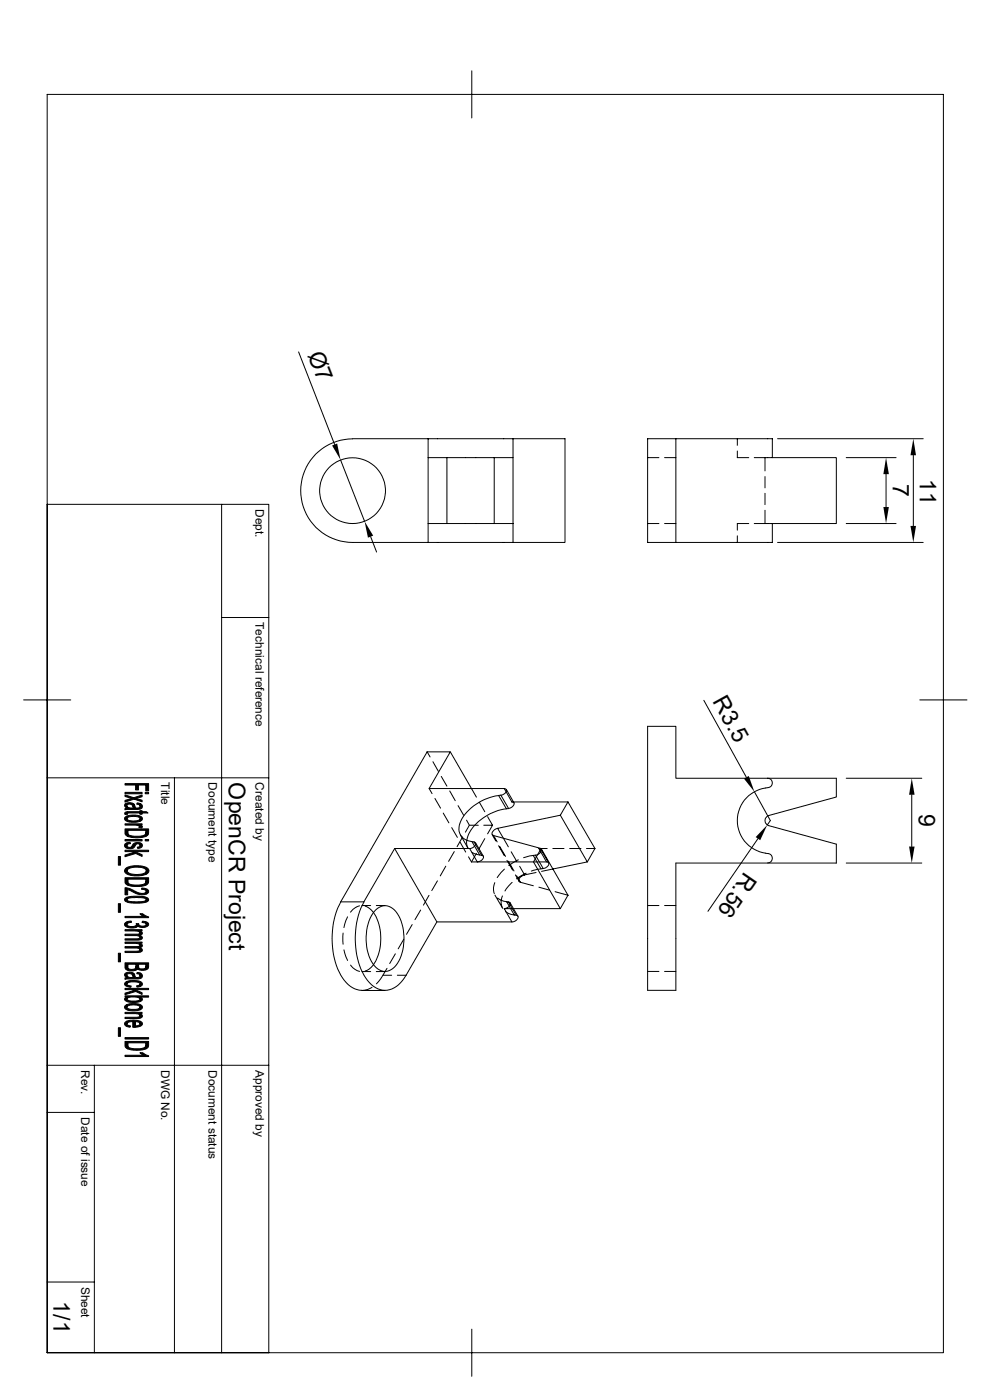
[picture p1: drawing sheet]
<svg xmlns="http://www.w3.org/2000/svg" width="297mm" height="420mm" viewBox="0 0 297 420" stroke-linecap="round" stroke-linejoin="round" font-family="sans-serif">
<g fill="none" stroke="#000" stroke-width=".3">
<path d="M14.1 28.3h268.6v377.5h-268.6zM141.4 21.3v14.1M89.5 105.6l10.8 27.7M102.1 138l7.2 18.4M128.3 131.6l-22.6 .1a15.5 15.5 0 0 0-15.6 15.5 15.5 15.5 0 0 0 15.6 15.5h22.6M128.3 131.6v31.1M128.3 131.6h25.5M128.3 137.3h25.5M133.9 137.3v19.8M148.1 137.3v19.8h5.7M153.8 131.6v25.5M153.8 131.6h15.5v31.1h-15.5"/>
<path d="M194.1 137.3h3.4M199.2 137.3h3.4M202.6 131.6h28.9v5.7M221 135.3v2h3.4M221 131.6v2M226.1 137.3h24.6v19.8h-24.6M229.3 137.3v4M233 131.6h43.7M253.6 137.3h15M273.7 136.6v21.2M14.1 151.3h66.5v254.5h-66.5M66.4 151.3v254.5"/>
<path d="M128.3 157.1h19.8M153.8 157.1v5.6h-25.5M194.1 157.1h3.4M199.2 157.1h3.4M224.4 157.1h-3.4v1.9M229.3 143v3.3M229.3 148v3.4M229.3 153.1v4M231.5 157.1v5.6h-37.4v-31.1h8.5v31.1M253.6 157.1h15M265.6 142.2v9.9M111.1 161l1.8 4.6"/>
<path d="M221 160.7v2M233 162.7h43.7M66.4 185.3h14.2M7.1 210h14.1M194.1 217.9h8.5v15.6h48.1v5.6l-20.3 5.5a1.59 1.59 0 0 0-1.1 1.6 1.59 1.59 0 0 0 1.1 1.5l20.3 5.5v5.7h-48.1v38.2h-8.5zM210.9 210.1l12.8 23.1M275.7 210h14.1M14.1 233.3h66.5M52.3 233.3v172.5M128 225.6l-25.9 45M128 225.6l.9 1.5M128 225.6h7l-6.4 11h22.5l2.3 4"/>
<path d="M128.6 236.6l.9 1.5M129.8 228.5l1.6 2.9M130.3 239.5l1.7 2.9M132.2 232.9l1.7 2.9M134.8 237.3l1.6 2.9M135 225.6l7.8 13.5M149.4 238.7a14.3 14.3 0 0 0-11.7 8.8 3.9 3.9 0 0 0 3.8 5M150.1 238.5l-.7 .1M150.1 238.5l2.3 4.1h-.6l-2.4-4M151.1 236.6a.71 .71 0 0 1 .8 .6 .71 .71 0 0 1-.6 .8l-1.2 .5M151.8 236.9l2.3 3.9-.7-.2M226.1 237.5l4.8 8.7-.9 1.3"/>
<path d="M230.1 233.5a1.41 1.41 0 0 1 1.4 1.3 1.41 1.41 0 0 1-1.2 1.5 9.9 9.9 0 0 0-9.3 9.4 9.9 9.9 0 0 0 8.5 10.2M253.6 233.5h22.7M273.3 238.4v15.6M118.3 254.6l-9.2 16h-7M132.8 243.9l1.7 2.9M133.6 259.8l-1.6 3M135.4 248.3l1.7 2.9M136.1 255.5l-1.6 2.9M137.3 241.7l1.7 2.9M137.9 252.7l1.7 2.9M138 250.5l2.3 4M138.6 251.1l-1.6 2.9"/>
<path d="M139.8 246l.9 1.6-1.2 2M139.9 252.1v1.4l.4 1M140.4 257l.9 1.6M140.7 247.6h2.6M140.8 254.6h-22.5l12.6 22h22.5M140.8 254.6l2.2 4M141.3 258.6h1.7M141.4 255.7l2.4 .8M141.5 252.5l.6 .1M141.5 252.5l2.3 4 .6 .1M142 252.6a.78 .78 0 0 1 .6 .8 .78 .78 0 0 1-.7 .7l-1.1 .5M142.1 252.6l2.3 4"/>
<path d="M142.5 252.9l2.4 4M142.8 256l-1.5 2.6M143 258.6h16.9l8 14h-16.8M143.6 240.6l1.7 2.9M144.4 256.6l.5 .3M144.9 256.9a1.65 1.65 0 0 1-1.8 1.6M145 247.6h2.6l-1.5 2.5M145.3 251.6l-1.7 2.9M146.1 245l1.5 2.6M147.5 250.4l1.1 1.9M147.9 250.7l14.3 3.9M147.9 250.7l1.1 1.9"/>
<path d="M149.2 248.5a1.69 1.69 0 0 0-1.6 1.9l.3 .2M149.4 253.7l1.7 2.9M149.8 254l1.7 2.9M151.8 242.7a14.8 14.8 0 0 0-11.6 8.2l-.3 1.2M151.9 258.1l1.7 2.9M152.4 258.4l1.7 2.9M153.2 255.5l1.7 2.9M153.4 240.6h16.8M154.1 240.9a1.7 1.7 0 0 1-1.7 1.6M155.4 257.9l-2.9 1.8M155.7 259.9l1.5 2.6M159.8 256.6l.7-.1 2.3 4.1h-.7z"/>
<path d="M159.8 256.6l-2.9 .7M161.5 254.6l2.3 4a.75 .75 0 0 1 .7 .6 .75 .75 0 0 1-.5 .9l-1.2 .5M161.5 254.6a.75 .75 0 0 1 .7 .6 .75 .75 0 0 1-.5 .8l-1.2 .5M161.5 254.6h2.5M162.1 254.8l2.3 4.1M162.2 254.6l-2.3 4h3.9M162.2 254.6l8 14M165.7 254.6h3.3M167.9 244.6l8.1 14 2.3-4M170.2 240.6l8.1 14M170.2 240.6l-2.3 4-18.8 3.9 3.3 5.5M170.7 254.6h3.4"/>
<path d="M175.8 254.6h2.5M176 258.6l-13.7 2.8M227.2 251.6l-15 21.8M229.5 256a1.48 1.48 0 0 1 1.9 1.1 1.48 1.48 0 0 1-1.3 1.8M253.6 258.9h22.7M102.2 270.6a24.1 24.1 0 0 0 .5 22.8 7.4 7.4 0 0 0 5.8 3.7M102.8 279.9v3.4M104.1 275l-1 3.3M107.7 271.7a5.1 5.1 0 0 0-2.7 1.9M108.5 271.7h2.6M109.1 270.6a24.1 24.1 0 0 0 .5 22.8 6.4 6.4 0 0 0 7.9 3.3l2-1.3 2.2-2.8M109.4 271.8a8.5 8.5 0 0 1 4.5 7.1 14.9 14.9 0 0 1-2 10.5"/>
<path d="M112.6 272.9a3.9 3.9 0 0 1 6.5 1.2 14.9 14.9 0 0 1-.4 15.5 4 4 0 0 1-7-.5 14.9 14.9 0 0 1 .4-15.6zM112.8 271.7h2.6M123.5 277.4l-1.7 2.9M126.1 273l-1.7 2.9M128.6 268.6l-1.7 2.9M130.9 276.6l-9.2 16M131.1 264.2l-1.7 3M148.3 264.8a4.2 4.2 0 0 0-.1 3.3M148.3 268.5l2.4 4M149.1 269.4l1 .6 1.7 .5M150.6 268.8a4.3 4.3 0 0 0-.1 3.3M151.1 272.6l2.3 4"/>
<path d="M151.2 260.7l-2.2 2.6M151.5 273.4l.9 .6 1.7 .5M152.4 270.6l2.3 4 .5 .3M152.4 270.6a.71 .71 0 0 1 .6 .7 .71 .71 0 0 1-.5 .7l-1.4 .6M152.4 270.6l-.6-.1 2.3 4 .6 .1M152.9 270.8l2.3 4.1M153.5 264.7l-2.2 2.6M154.5 262.5l1.1 1.9M154.9 262.8l1.1 1.9M155.2 274.9a1.65 1.65 0 0 1-1.7 1.7M156 264.7l3.9 1M157.2 262.5a1.61 1.61 0 0 0-1.5 2l.3 .2"/>
<path d="M157.7 262l-2.9 1.7M160.7 261.7l-3.5 .8M161.5 266.1l3.2 .9M162.1 260.6l-2.8 .7M166.4 267.5l3.8 1.1M170.2 268.6l-2.3 4M194.1 271.7h3.4M199.2 271.7h3.4M103.1 284.9l1.1 3.2M105.1 289.5l.1 .1a4.8 4.8 0 0 0 2.6 1.8M108.5 291.5h2.6M111.5 296.2a5.3 5.3 0 0 1-3 .9h6.9"/>
<path d="M111.9 289.4a4.7 4.7 0 0 1-2.5 1.9M112.8 291.5h2.6M114.8 292.6h2.6M116 290.5l-1.9 3.1-1.3 1.5M118.5 286.1l-1.7 3M119.1 292.6h2.6M121 281.7l-1.7 2.9M194.1 291.4h3.4M199.2 291.4h3.4M14.1 319.6h66.5M28.3 319.6v86.2M14.1 333.7h14.2"/>
<path d="M14.1 384.6h14.2M141.4 398.7v14.2"/>
<circle cx="105.7" cy="147.2" r="9.9"/>
</g>
<g fill="#000" stroke="#000" stroke-width=".3">
<path d="M37.5 238.5l2.6 .8-.6 .2-2-.6z" fill-rule="evenodd"/>
<path d="M37.5 240.1l5.1-1.6v.5l-5.1 1.6z" fill-rule="evenodd"/>
<path d="M37.5 237.7h5.1v.4h-5.1z" fill-rule="evenodd"/>
<path d="M43.5 237.7h1v.4h-1z" fill-rule="evenodd"/>
<path d="M37.5 235.1h7v2.1h-.8v-1.7h-2.2v1.5h-.9v-1.5h-3.1z" fill-rule="evenodd"/>
<path d="M35.5 257h.6v2.5h-.6z" fill-rule="evenodd"/>
<path d="M38 241.7l.1 .7h-.2z" fill-rule="evenodd"/>
<path d="M37.5 243.8l.7-.3v.8h-.7z" fill-rule="evenodd"/>
<path d="M38 252.9l1-.2 .1 .4-.8 .1-.2 .5z" fill-rule="evenodd"/>
<path d="M37.5 241.2a2.37 2.37 0 0 1 2.6 0l-.1 1.2a1.07 1.07 0 0 0-.8-1.1 1.07 1.07 0 0 0-1.2 .4l-.1 .7-.5-.5z" fill-rule="evenodd"/>
<path d="M41.1 240.9l.9 .1v.9l-.3-.5-.7-.1z" fill-rule="evenodd"/>
<path d="M37.4 245.2l.6-.4 .1 .8a3.4 3.4 0 0 0 3.5 .4l.4-.4v.8l-2.4 .3a1.81 1.81 0 0 1-2.3-1.3z" fill-rule="evenodd"/>
<path d="M37.5 253.2l.5-.3 .1 .8a.95 .95 0 0 0 1 .5 .95 .95 0 0 0 .8-.9 2.04 2.04 0 0 1 2.1-.4v.7a.89 .89 0 0 0-1.1-.4 .89 .89 0 0 0-.6 .9 1.86 1.86 0 0 1-3-.4z" fill-rule="evenodd"/>
<path d="M40.2 239.7l.6-.2 1.8 .6v.4z" fill-rule="evenodd"/>
<path d="M37.5 247.1h5.1v.4h-.8v.5l-.2-.3-1-.2h-3.1z" fill-rule="evenodd"/>
<path d="M37.5 251.8h5.1v.5h-5.1z" fill-rule="evenodd"/>
<path d="M37.5 256.5l3-1 2.1 .9v.5l-1.9-.9-3.2 1z" fill-rule="evenodd"/>
<path d="M37.5 242.5l.6-.1v-.5l.7 .5h1.2l.1-1.2 .2 .2a.86 .86 0 0 0 .6 1.1 .86 .86 0 0 0 1.1-.6v-.9a.91 .91 0 0 1 .6 1.2 .91 .91 0 0 1-1.2 .6l-3.9 .2z" fill-rule="evenodd"/>
<path d="M38 244.8l2.2-.3a1.94 1.94 0 0 1 2.5 1.2l-.7 .7v-.8a2.46 2.46 0 0 0-2.8-.6l-.9 .2-.2 .4z" fill-rule="evenodd"/>
<path d="M41.8 247.5l.9 .4-.3 .5-.8-.2z" fill-rule="evenodd"/>
<path d="M42 252.9a.85 .85 0 0 1 .6 1 .85 .85 0 0 1-1 .6h-.4l-.1-.4 .8-.3z" fill-rule="evenodd"/>
<path d="M38.3 249.1v.7a1.36 1.36 0 0 0 1.7 1l1.3 .1a2.2 2.2 0 0 0 2.4-1v-.1l.1 1.1-.3 .1-2.1 .3-1.8-.1-1.3-.3z" fill-rule="evenodd"/>
<path d="M38.2 243.5h3.7v-.3h.7v.3h1.3l.5 .4h-1.8v.4h-.7v-.4h-3.4l-.3 .2z" fill-rule="evenodd"/>
<path d="M43.5 251.8h1v.5h-1z" fill-rule="evenodd"/>
<path d="M37.5 255.1h7v.4h-4l-.5 .2-.5-.2h-2z" fill-rule="evenodd"/>
<path d="M37.5 248.7h7v1.5l-.7 .7-.1-1.8h-5.4v1.8l-.8-.5z" fill-rule="evenodd"/>
<path d="M35.5 271.1h.6v2.6h-.6z" fill-rule="evenodd"/>
<path d="M38 276.6l1.3-.3 .1 .4-1 .2-.3 .4z" fill-rule="evenodd"/>
<path d="M37.6 276.8l.4-.2 .1 .7a1.92 1.92 0 0 0 2.8 .1v.7l-1.4 .3a1.66 1.66 0 0 1-2.2-1.3z" fill-rule="evenodd"/>
<path d="M40.8 277.1h.8l-.1 .9-.2-.2-.4 .3z" fill-rule="evenodd"/>
<path d="M41.9 279.2l.1 .7z" fill-rule="evenodd"/>
<path d="M37.5 278.9h5.1v.3h-.7l-.1 .4-.8-.3h-3.5z" fill-rule="evenodd"/>
<path d="M42 279.3a.67 .67 0 0 1 .7 .8 .67 .67 0 0 1-.9 .5z" fill-rule="evenodd"/>
<path d="M42 274.1h.8l.3 .3-.1 .5z" fill-rule="evenodd"/>
<path d="M38.3 263.7v.7a1.7 1.7 0 0 0 2.1 1.1h.9a2.02 2.02 0 0 0 2.4-1l.1 1-.3 .1-1.7 .3h-2.1l-1.4-.4z" fill-rule="evenodd"/>
<path d="M37.6 269.4l.4-.2 .1 .7a3.1 3.1 0 0 0 2.8 .7l.6-.1a2.36 2.36 0 0 0 2.3-.6v.7l-.5 .2-3.8 .1a1.89 1.89 0 0 1-2.2-1.1z" fill-rule="evenodd"/>
<path d="M37.7 260.5l.3-.2 .1 .9a2.39 2.39 0 0 0 2.7 1.1h.4a2.67 2.67 0 0 0 2.7-1.1v1.1l-1 .3-2.5 .2-1.4-.2a1.55 1.55 0 0 1-1.6-1.6z" fill-rule="evenodd"/>
<path d="M37.5 266.3l1.6 .4 2.1 1a1.98 1.98 0 0 0 2.6-.3l.1 .8-1.5 .2-1.6-.3-2.5-1.2v1.5h-.8z" fill-rule="evenodd"/>
<path d="M42.7 276.4l1.2 .2-.1 .7-.4-.4-.9-.2z" fill-rule="evenodd"/>
<path d="M37.5 263.3h7v1.5l-.7 .7-.1-1.8h-5.4v1.8l-.8-.5z" fill-rule="evenodd"/>
<path d="M42.5 266.4a1.57 1.57 0 0 1 2 1.1l-.6 .7-.2-1-1.3-.4z" fill-rule="evenodd"/>
<path d="M38 269.2l1.4-.3h3a1.81 1.81 0 0 1 2.1 1.2l-.7 .5v-.7a4.2 4.2 0 0 0-3.4-.6 2.58 2.58 0 0 0-2.3 .6z" fill-rule="evenodd"/>
<path d="M37.5 274.9h5.5l.1-.5 1.4 .6v.3h-7z" fill-rule="evenodd"/>
<path d="M41.5 277.2a1.43 1.43 0 0 0 2.3 .1l.1-.7a.78 .78 0 0 1 .6 .9 .78 .78 0 0 1-.9 .6h-1.9l-.2-.1z" fill-rule="evenodd"/>
<path d="M38 260.3l2.2-.6 2.8 .2a1.43 1.43 0 0 1 1.5 1.8l-.6 .6v-1.1a2.5 2.5 0 0 0-2.8-1.1l-1.2 .1a1.67 1.67 0 0 0-1.8 1z" fill-rule="evenodd"/>
<path d="M35.5 286h.6v2.5h-.6z" fill-rule="evenodd"/>
<path d="M38 292.5l.1 .8-.2-.1z" fill-rule="evenodd"/>
<path d="M37.9 299.1h.2v.6z" fill-rule="evenodd"/>
<path d="M37.5 294.8l.5-.4 .1 1 1.2 .4-.1 .4a1.5 1.5 0 0 1-1.8-1.2z" fill-rule="evenodd"/>
<path d="M37.5 292a2.37 2.37 0 0 1 2.6 0l-.1 1.2a1.12 1.12 0 0 0-.7-1.1 1.12 1.12 0 0 0-1.3 .3l-.1 .8-.5-.5z" fill-rule="evenodd"/>
<path d="M38.3 289.3v.8a1.45 1.45 0 0 0 2.3 .3l.1-.4-.1 1.1-.7 .2-1.5-.2-.2-.1z" fill-rule="evenodd"/>
<path d="M37.5 280.2l4.3-.1 .2 1.1-.3-.3-.7-.2h-3.5z" fill-rule="evenodd"/>
<path d="M37.5 284l4.3-.2 .2 1.1-.3-.3-.7-.2h-3.5z" fill-rule="evenodd"/>
<path d="M41.9 283l.1 .6z" fill-rule="evenodd"/>
<path d="M41.1 291.7l.9 .2v.8l-.3-.5-.7-.1z" fill-rule="evenodd"/>
<path d="M40.9 295.7l.8-.1 .3-.4v.8l-.9 .1z" fill-rule="evenodd"/>
<path d="M37.5 282.6h5.1v.4h-.7l-.1 .3-1.1-.3h-3.2z" fill-rule="evenodd"/>
<path d="M37.5 297.9l3-1 2.1 .9v.5l-1.9-.9-3.2 1z" fill-rule="evenodd"/>
<path d="M37.5 281.6h3.9l.5-.2 .1-.7a.7 .7 0 0 1 .7 .8 .7 .7 0 0 1-1 .5h-4.2z" fill-rule="evenodd"/>
<path d="M42 283a.67 .67 0 0 1 .7 .8 .67 .67 0 0 1-.9 .5z" fill-rule="evenodd"/>
<path d="M37.5 285.4l3.9-.1 .5-.2 .1-.7a.67 .67 0 0 1 .7 .7 .67 .67 0 0 1-.9 .6l-4.3 .1z" fill-rule="evenodd"/>
<path d="M37.5 293.4l.6-.1v-.5l.7 .4h1.2l.1-1.2 .2 .2a.93 .93 0 0 0 .5 1 .93 .93 0 0 0 1.1-.3l.1-1a.93 .93 0 0 1 .6 1.2 .93 .93 0 0 1-1.2 .6l-3.9 .1z" fill-rule="evenodd"/>
<path d="M38 294.4l2.2-.3a2.22 2.22 0 0 1 2.5 1.1l-.1 .4-.6 .4v-.8a2.58 2.58 0 0 0-2.8-.6l-.9 .3-.2 .3z" fill-rule="evenodd"/>
<path d="M37.5 299.3l.4-.2 .2 .6a3.8 3.8 0 0 0 3.7 .3l.2-.9a.71 .71 0 0 1 .7 .8 .71 .71 0 0 1-.9 .6l-1.9 .2a2.2 2.2 0 0 1-2.6-1.1z" fill-rule="evenodd"/>
<path d="M41.5 289.3v.6a1.22 1.22 0 0 0 2.1 .5l.1-.5v1.1l-.6 .1-1.7-.3z" fill-rule="evenodd"/>
<path d="M37.5 296.5h7v.4h-4l-.5 .3-.5-.3h-2z" fill-rule="evenodd"/>
<path d="M37.5 288.8h7v1.5l-.8 .7v-1.7h-2.2l-.1 1.5-.2-.1-.5 .3v-1.7h-2.4l-.1 1.7-.7-.4z" fill-rule="evenodd"/>
<path d="M37.5 298.7h7v.4h-2.5v.6a3.2 3.2 0 0 0-3.3-.5l-.6 .3v-.4h-.6z" fill-rule="evenodd"/>
<path d="M35.5 308.3h.6v2.6h-.6z" fill-rule="evenodd"/>
<path d="M37.5 311.3h7v.4h-7z" fill-rule="evenodd"/>
<path d="M37.5 306.6l.5-.3 .1 1.1 1 .4-.1 .3a1.19 1.19 0 0 1-1.6-1.3z" fill-rule="evenodd"/>
<path d="M38 306.3l1.1-.2h2l.9 .2v.8l-.4-.4-1.1-.2v1.7h-.7v-1.7l-1.1 .1-.6 .5z" fill-rule="evenodd"/>
<path d="M41.8 304l.2 .1v.6z" fill-rule="evenodd"/>
<path d="M37.4 301.8l.6-.4 .1 .7a2.46 2.46 0 0 0 2.8 .7l.8-.3 .3-.4v.8l-2.4 .3a1.81 1.81 0 0 1-2.3-1.2z" fill-rule="evenodd"/>
<path d="M37.5 303.7h5.1v.3h-.8v.5l-1.2-.4h-3.1z" fill-rule="evenodd"/>
<path d="M38 301.4l2-.3a2.45 2.45 0 0 1 2.7 .9l-.1 .5-.6 .4v-.8a2.93 2.93 0 0 0-3.3-.5l-.6 .5z" fill-rule="evenodd"/>
<path d="M37.5 305.2l3.9-.1 .5-.2 .1-.8a.76 .76 0 0 1 .6 1 .76 .76 0 0 1-1 .4l-4.1 .1z" fill-rule="evenodd"/>
<path d="M40.5 306.5v1.3h.2l1.2-.5 .1-1a.87 .87 0 0 1 .7 1.1 .87 .87 0 0 1-1.1 .6l-1.1 .2z" fill-rule="evenodd"/>
<path d="M42 315.8l1 .1v.7z" fill-rule="evenodd"/>
<path d="M38.3 312.8v.7a1.36 1.36 0 0 0 1.7 1.1h1.3a2.2 2.2 0 0 0 2.4-.9v-.2l.1 1.1-.3 .1-1.5 .3h-2.4l-1.3-.3z" fill-rule="evenodd"/>
<path d="M37.5 312.4h7v1.5l-.7 .7-.1-1.8h-5.4v1.9l-.8-.6z" fill-rule="evenodd"/>
<path d="M37.5 316.6h5.5l.1-.6 1.4 .7v.2h-7z" fill-rule="evenodd"/>
</g>
<path d="M99.5 133.6l1.5-.5 1.1 4.9zM273.7 131.6l.8 5h-1.6zM265.6 137.3l.8 4.9h-1.6zM264.8 152.1h1.6l-.8 5zM272.9 157.8h1.6l-.8 4.9zM109.3 156.4l2.5 4.3-1.5 .6zM223 233.6l1.4-.8 1.7 4.7zM273.3 233.5l.8 4.9h-1.6zM230 247.5l-2.2 4.6-1.3-1zM272.5 254h1.6l-.8 4.9z" fill="#000"/>
<g font-size="6.9">
<text x="92.1" y="106.4" transform="rotate(69 92.1 106.4)">Ø7</text>
<text x="275.7" y="143.6" transform="rotate(90 275.7 143.6)">11</text>
<text x="267.5" y="145.2" transform="rotate(90 267.5 145.2)">7</text>
<text x="213.4" y="210.4" transform="rotate(61 213.4 210.4)">R3.5</text>
<text x="68.5" y="234.7" transform="rotate(90 68.5 234.7)">OpenCR Project</text>
<text x="275.3" y="244.3" transform="rotate(90 275.3 244.3)">9</text>
<text x="223.1" y="261.2" transform="rotate(124 223.1 261.2)">R.56</text>
<text x="16" y="390.4" transform="rotate(90 16 390.4)">1/1</text>
</g>
<g font-size="3.6">
<text x="76.6" y="152.7" transform="rotate(90 76.6 152.7)">Dept.</text>
<text x="76.6" y="186.7" transform="rotate(90 76.6 186.7)">Technical reference</text>
<text x="48.3" y="234.7" transform="rotate(90 48.3 234.7)">Title</text>
<text x="62.5" y="234.7" transform="rotate(90 62.5 234.7)">Document type</text>
<text x="76.6" y="234.7" transform="rotate(90 76.6 234.7)">Created by</text>
<text x="24.3" y="321" transform="rotate(90 24.3 321)">Rev.</text>
<text x="48.3" y="321" transform="rotate(90 48.3 321)">DWG No.</text>
<text x="62.5" y="321" transform="rotate(90 62.5 321)">Document status</text>
<text x="76.6" y="321" transform="rotate(90 76.6 321)">Approved by</text>
<text x="24.3" y="335.1" transform="rotate(90 24.3 335.1)">Date of issue</text>
<text x="24.3" y="386" transform="rotate(90 24.3 386)">Sheet</text>
</g>
</svg>
